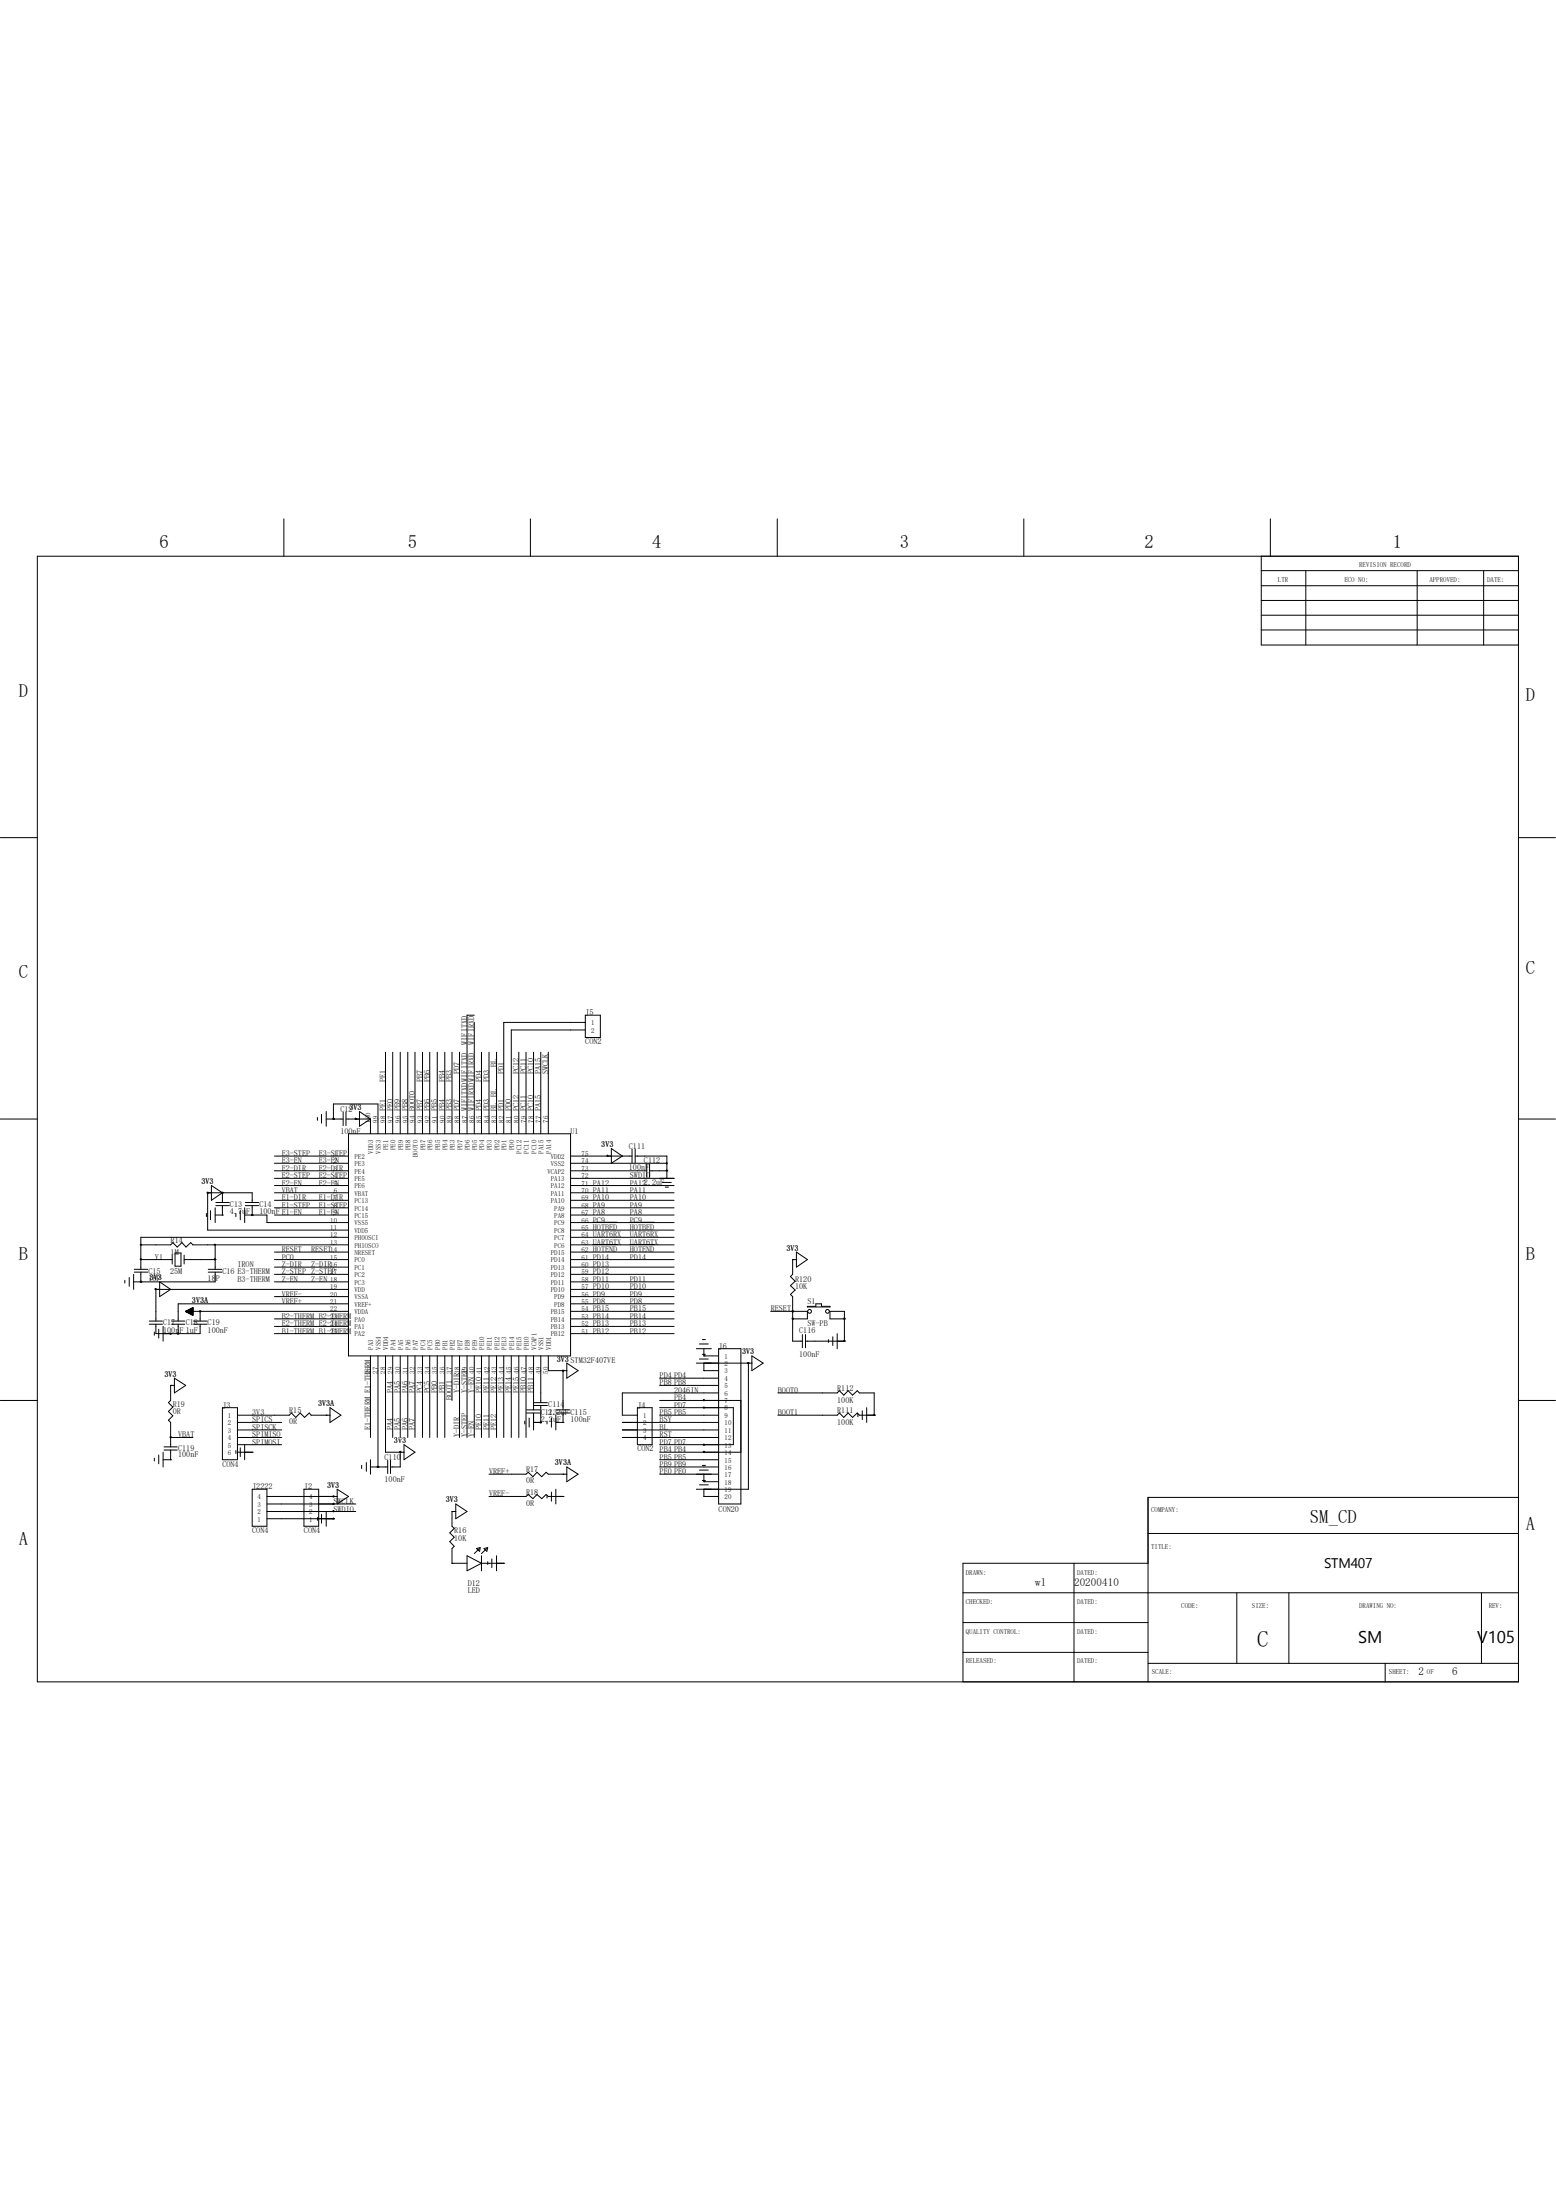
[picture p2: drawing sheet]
<svg xmlns="http://www.w3.org/2000/svg" width="210mm" height="297mm" viewBox="0 0 210 297" stroke-linecap="round" stroke-linejoin="round" font-family="sans-serif">
<g fill="none" stroke="#000" stroke-width=".13">
<path d="M5 75.1h199.9v151.8h-199.9zM38.3 70v5.1M71.6 70v5.1M104.9 70v5.1M138.2 70v5.1M170.2 77h34.7M170.2 79h34.7M170.2 75.1v11.9h34.7M171.4 70v5.1M176.2 77v10M191.3 77v10M200.2 77v10"/>
<path d="M170.2 81h34.7M170.2 83h34.7M170.2 85h34.7M0 113h5M204.9 113h5M64 137h-1v16M64 138v15M79 138h-11v15M79 139h-10v14M79 137h2v3h-2zM0 151h5M28.5 160l1.5 1-1.5 1z"/>
<path d="M37 158h10M37 156h10M37 157h10M37 159h10M37 160h10M42.8 150.8v.4M43.4 150.4v1.2M44 150v2M45 151h.1M45 151v-2h6v4M46.3 151h-2.3M46.3 150.1v1.8"/>
<path d="M46.7 151h3.3M46.7 150.1v1.8M47 153h30v30h-30zM48 151h.1M48.5 150l1.5 1-1.5 1zM50 151v2M52 142v11M53 142v11M54 142v11M55 142v11M56 142v11M57 142v11"/>
<path d="M58 142v11M59 142v11M60 142v11M61 142v11M62 142v11M65 142v11M66 142v11M67 142v11M70 142v11M71 142v11M72 142v11M73 142v11"/>
<path d="M74 142v11M77 159h14M82 156h.1M82.5 155l1.5 1-1.5 1zM85.3 156h-8.3M85.3 155.1v1.8M85.7 156h4.3v3M85.7 155.1v1.8M87.3 158h-10.3M87.3 157.1v1.8M87.7 158h2.3M87.7 157.1v1.8"/>
<path d="M89.4 159.6h1.2M90 158h.1M90 157h-13M91 160h-14M204.9 151h5M16.8 172.8v.3M17.4 172.4v1.2M18 172v2M18.1 171.7h1.8M18.1 171.3h1.8M19 170h.1M19 173h.1"/>
<path d="M19 168h4l.3-.3 .6 .6 .7-.6 .5 .6 .6-.6 .3 .3h21M19 170h4.2M19 171.7v1.3M20.2 178.3h1.7M20.2 178.7h1.7M20.8 179.7v.5M21 174h.1M21 174h26M21 178.7v1.3h6v-1.3M21 174v4.3M21.4 179.4v1.2M21.5 173l1.5 1-1.5 1z"/>
<path d="M22 179v2M23 180h.1M23.2 178.3h1.7M23.2 178.7h1.7M23.2 169.4v1.2M23.6 169.1h.8v1.8h-.8zM24 180h.1M24 178.7v1.3M24.8 170h4.2M24.8 169.4v1.2M25.1 177h.1M25.1 177h21.9"/>
<path d="M25.1 177l.9 .5M25.1 177l.9-.6v1.1M25.1 177h.9M25.1 176.9v.1h.9M25.2 176.9v.1M25.2 176.9v.2h.8M25.3 177.1h.7M25.3 176.8v.3M25.4 176.8v.3M25.4 176.8v.4h.6M25.6 177.2h.4M25.6 176.7v.5"/>
<path d="M25.6 176.7v.6M25.7 177.3h.3M25.7 176.7h.3M25.7 176.6v.7M25.8 176.6v.7M25.9 177.4h.1M25.9 176.5v.9M26 177.5h.1M26 176.5v.9M26 176.6h-.2v.8h.2M26 176.6h-.3v.7h.3M26 176.7h-.5v.5h.5"/>
<path d="M26 176.9h-.9v.1M26 176.8h-.7v.3M26 176.8h-.6v.4M26 176.5h-.1v.9M26 176.5v1M26.1 178.3h1.8M26.1 178.7h1.8M27 177v1.3M27 177h.1M27.9 163.7v.5M28 161h.1M28 161h6v1.3"/>
<path d="M28 161v5h19M28.1 171.7h1.8M28.1 171.3h1.8M28.4 163.4v1.2M29 170h.1M29 171.7v1.3h-11M29 168v3.3M29 164h1M29 163v2M29.1 162.7h1.8M29.1 162.3h1.8M30 161h.1"/>
<path d="M30 164h.1M30 162.7v1.3M30 161v1.3M31.8 163.7v.5M32.4 163.4v1.2M33 164h3v1h11M33 163v2M33.1 162.7h1.8M33.1 162.3h1.8M34 164h.1M34 162.7v1.3M37 178h10"/>
<path d="M37 161h10M37 162h10M37 163h10M37 164h10M37 169h10M37 170h10M37 171h10M37 172h10M37 173h10M37 175h10M37 179h10M37 180h10"/>
<path d="M47 175.9h-23v2.4M47 167h-28v4.3M80 167.9h3.3M80 164.9h3.3M85 167.9h3.3M85 164.9h3.3M89.8 160.2h.4M91 175.9h-14M91 177h-14M91 178h-14M91 161h-14M91 162h-14"/>
<path d="M91 163h-14M91 164h-14M91 165h-14M91 166h-14M91 167h-14M91 168h-14M91 169h-14M91 170h-14M91 171h-14M91 172h-14M91 173h-14M91 174h-14"/>
<path d="M91 175h-14M91 179h-14M91 180h-14M104 177h5v1h-2M107 170v2l-.3 .3 .6 .6-.6 .6 .6 .6-.6 .6 .3 .3v6h1.3M107 170h.5M107 177h.1M107 178h.1M107 170h.1M107.5 169l1.5 1-1.5 1zM109 176.3h1.1v-.4h.8v.4h1.1v.1h-3zM113 180v2"/>
<path d="M114 178h.1M114 178h-2v-1h2v4M0 189h5M20.8 196.8v.3M21.4 196.3v1.2M22 197h1M22 196v2M22.1 195.2h1.8M22.1 195.7h1.8M23 194h.1M23 197h.1M23 186.9h.1"/>
<path d="M23 194h3M23 195.7v1.3M23 186.9h.5M23 186.9v2.1l-.3 .3 .6 .6-.6 .6 .6 .6-.6 .5 .3 .3v3.3M23.5 186l1.6 .9-1.6 1.1zM30 189.9h2v7.1h-2zM31.8 195.7v.4M32 191h7l.3-.3 .6 .6 .6-.6 .6 .6 .6-.6 .3 .3h2.5M32 196h2M32.4 195.4v1.2M33 194.9v2.1M34 196h.1"/>
<path d="M38 191.9h-6M38 193h-6M38 194h-6M38 194.9h-6M44 191h.1M44.5 189.9l1.5 1.1-1.5 .9zM48.8 197.7v.5M49.4 197.4v1.1M50 183v11M50 197v1.9M51 198h.1M51 183v15"/>
<path d="M52 183v13h2.5M52.3 198h-2.3M52.3 197.1v1.7M52.7 197.1v1.7M53 183v11M54 183v11M54 196h.1M54 196v2h-1.3M54.5 194.9l1.5 1.1-1.5 1zM55 183v11M56 183v11M57 183v11"/>
<path d="M58 183v11M59 183v11M60 183v11M61 183v6M62 183v11M63 183v11M64 183v11M65 183v11M66 198.9h5l.3-.2 .6 .6 .6-.6 .6 .6 .6-.6 .3 .2h2.5M66 183v11M67 183v11M68 183v11"/>
<path d="M69 183v11M70 183v11M70.8 191.8v.4M71 183v11M71.1 190.7h1.8M71.1 190.2h1.8M71.4 191.3v1.3M72 183v7.2M72 191.9h1M72 190.7v2.3M72.1 189.7h1.8M72.1 189.3h1.8"/>
<path d="M73 191.9h.1M73 189.7v2.2M73 183v6.3M73.8 191.8v.4M74 183v2h2.5M74.4 191.3v1.3M75 191.9h1M75 191v2M75.1 190.7h1.8M75.1 190.2h1.8M76 185h.1M76 198.9h.1"/>
<path d="M76 191.9h.1M76 185v5.2M76 190.7v1.2M76.5 183.9l1.5 1.1-1.5 1zM76.5 198l1.5 .9-1.5 1zM84 191.9h13M84 193h13M84 194h13M86 189.9h2v5h-2zM89 189h11M89 191h8M89 198h8"/>
<path d="M89 189.9h10v5h-10M89 197h8M89 196h11M89 198.9h8M89 186h8M89 186.9h8M94 182h2M94 183.9h7.5M94.4 183.4h1.2M94.4 198.4h1.2M94.4 181.4h1.2M94.8 182.8h.4"/>
<path d="M94.8 197.7h.4M94.8 199.8h.4M94.8 180.8h.4M95 189.9h.1M95 194.9h.1M95 189h.1M95 196h.1M95 199.9h.1M95 185h.1M95 183h.1M95 183h2M95 185h2"/>
<path d="M95 199.9h2M95 182v1M95 183.9v1.1M95 198.9v1M97 188h-13v3h2M97 182h3v20.9h-3zM101 183.9h.1M101 183.9v17.1h-7M101.5 183l1.5 .9-1.5 1.1zM105 188h8l.3-.3 .6 .6 .6-.6 .6 .6 .6-.6 .3 .3h2v3M105 191h8l.3-.3 .6 .6 .6-.6 .6 .6 .6-.6 .3 .3h2M108.3 180.1v1.8"/>
<path d="M108.7 181h5.3M108.7 180.1v1.8M111.8 180.8v.3M112.4 180.4v1.2M114 181h.1M115.8 190.8v.4M116.4 190.4v1.2M117 189.9v2M118 191h.1M204.9 189h5M34 201h2v5h-2zM36 204.9h9"/>
<path d="M36 201.9h9.5M41 201h2v5h-2zM42.8 204.8v.3M43.4 204.3v1.2M44 204v2M45 202.9h.1M45 204h.1M45 201.9h.1M45 204.9h.1M45.5 201l1.5 .9-1.5 1zM48 204h-12M48 202.9h-12"/>
<path d="M61 210.9h.1M61 204h.1M61 210.9h2M61 204v2l.3 .2-.6 .6 .6 .6-.6 .6 .6 .7-.3 .3v1.9M61 204h.5M61.5 202.9l1.5 1.1-1.5 .9zM63 209.9l2 1-2 1.1zM64.3 209l.5-.2-.1 .5zM64.7 209l-.7 .6M65 210.9h3M65 209.9v2.1M65.3 209l.5-.2-.1 .5z"/>
<path d="M65.7 209l-.7 .6M65.8 210.7v.4M66 201.9h5l.3-.2 .6 .5 .6-.5 .6 .5 .6-.5 .3 .2h2M66.4 210.4v1.1M67 209.9v2.1M68 210.9h.1M73.8 201.8v.3M74.4 201.3v1.3M75 201v1.9M76 201.9h.1M94.4 200.4h1.2M95 201.9h.1"/>
<path d="M95 201.9h2M95 201v.9M130 214.9h74.9M130 218.9h24.9M144.9 210.9v16M154.9 206.9h50M154.9 210.9h-24.9v16M166.9 214.9v9.6M173.9 214.9v9.6M199.9 214.9v9.6M204.9 202.1h-50v24.8M130 223h24.9"/>
<path d="M154.9 224.5h50M186.9 224.5v2.4"/>
<circle cx="109.3" cy="177" r=".25"/>
<circle cx="111.7" cy="177" r=".25"/>
</g>
<g fill="#000" stroke="#000" stroke-width=".13">
<path d="M47.9 150.9h.1v.1z" fill-rule="evenodd"/>
<path d="M81.9 155.9h.1v.1z" fill-rule="evenodd"/>
<path d="M89.9 157.9h.1v.1z" fill-rule="evenodd"/>
<path d="M89.9 156.9h.1v.2z" fill-rule="evenodd"/>
<path d="M18.9 167.9l.2 .1h-.1z" fill-rule="evenodd"/>
<path d="M28.9 167.9l.2 .1h-.1z" fill-rule="evenodd"/>
<path d="M34 163.9h.1l-.1 .1z" fill-rule="evenodd"/>
<path d="M50.9 197.9h.2l-.1 .1z" fill-rule="evenodd"/>
<path d="M94.9 189.9h.2l-.1 .1z" fill-rule="evenodd"/>
<path d="M117.9 190.9h.2l-.1 .1z" fill-rule="evenodd"/>
<path d="M44.9 204.9h.2l-.1 .1z" fill-rule="evenodd"/>
<circle cx="45" cy="151" r=".08"/>
<circle cx="19" cy="172.9" r=".08"/>
<circle cx="19" cy="169.9" r=".08"/>
<circle cx="21" cy="173.9" r=".08"/>
<circle cx="23" cy="180" r=".08"/>
<circle cx="24" cy="180" r=".08"/>
<circle cx="27" cy="177" r=".08"/>
<circle cx="28" cy="161" r=".08"/>
<circle cx="29" cy="169.9" r=".08"/>
<circle cx="30" cy="161" r=".08"/>
<circle cx="107" cy="177.9" r=".08"/>
<circle cx="107" cy="177" r=".08"/>
<circle cx="114" cy="177.9" r=".08"/>
<circle cx="23" cy="193.9" r=".08"/>
<circle cx="54" cy="195.9" r=".08"/>
<circle cx="73" cy="191.9" r=".08"/>
<circle cx="76" cy="185" r=".08"/>
<circle cx="95" cy="188.9" r=".08"/>
<circle cx="95" cy="194.9" r=".08"/>
<circle cx="95" cy="195.9" r=".08"/>
<circle cx="101" cy="183.9" r=".08"/>
<circle cx="114" cy="180.9" r=".08"/>
<circle cx="45" cy="203.9" r=".08"/>
<circle cx="45" cy="202.9" r=".08"/>
<circle cx="45" cy="201.9" r=".08"/>
</g>
<text font-size="3" x="169.7" y="222.3">C</text>
<g font-size="2.5">
<text x="21.5" y="74">6</text>
<text x="55" y="74">5</text>
<text x="88" y="74">4</text>
<text x="121.5" y="74">3</text>
<text x="154.5" y="74">2</text>
<text x="188" y="74">1</text>
<text x="2.5" y="94">D</text>
<text x="205.9" y="94.5">D</text>
<text x="2.5" y="132">C</text>
<text x="205.9" y="131.5">C</text>
<text x="2.5" y="170">B</text>
<text x="205.9" y="170">B</text>
<text x="2.5" y="208.5">A</text>
<text x="176.8" y="205.5">SM_CD</text>
<text x="205.9" y="206.5">A</text>
</g>
<g font-size="2.3">
<text x="183.3" y="221.7">SM</text>
<text x="199.4" y="221.7">V105</text>
</g>
<text font-size="1.9" x="178.7" y="211.6">STM407</text>
<g font-size="1.5">
<text x="139.7" y="214.1">wl</text>
<text x="145" y="214.1">20200410</text>
<text x="191.4" y="226.1">2</text>
<text x="196" y="226.1">6</text>
</g>
<g font-size="1.1">
<text x="79" y="137">J5</text>
<text x="63" y="141" transform="rotate(-90 63 141)">WIFITXD</text>
<text x="64" y="141" transform="rotate(-90 64 141)">WIFIRXD</text>
<text x="67" y="144" transform="rotate(-90 67 144)">BL</text>
<text x="79" y="140.9">CON2</text>
<text x="45.9" y="150">C123V3</text>
<text x="47.2" y="149.8">3V3</text>
<text x="52" y="150" transform="rotate(-90 52 150)">PE1</text>
<text x="52" y="146" transform="rotate(-90 52 146)">PE1</text>
<text x="53" y="150" transform="rotate(-90 53 150)">PE0</text>
<text x="54" y="150" transform="rotate(-90 54 150)">PB9</text>
<text x="55" y="150" transform="rotate(-90 55 150)">PB8</text>
<text x="56" y="150" transform="rotate(-90 56 150)">BOOT0</text>
<text x="57" y="150" transform="rotate(-90 57 150)">PB7</text>
<text x="57" y="146" transform="rotate(-90 57 146)">PB7</text>
<text x="58" y="150" transform="rotate(-90 58 150)">PB6</text>
<text x="58" y="146" transform="rotate(-90 58 146)">PB6</text>
<text x="59" y="150" transform="rotate(-90 59 150)">PB5</text>
<text x="60" y="150" transform="rotate(-90 60 150)">PB4</text>
<text x="60" y="146" transform="rotate(-90 60 146)">PB4</text>
<text x="61" y="150" transform="rotate(-90 61 150)">PB3</text>
<text x="61" y="146" transform="rotate(-90 61 146)">PB3</text>
<text x="62" y="150" transform="rotate(-90 62 150)">PD7</text>
<text x="62" y="145" transform="rotate(-90 62 145)">PD7</text>
<text x="63" y="150" transform="rotate(-90 63 150)">WIFITXDWIFITXD</text>
<text x="64" y="150" transform="rotate(-90 64 150)">WIFIRXDWIFIRXD</text>
<text x="65" y="150" transform="rotate(-90 65 150)">PD4</text>
<text x="65" y="146" transform="rotate(-90 65 146)">PD4</text>
<text x="66" y="150" transform="rotate(-90 66 150)">PD3</text>
<text x="66" y="146" transform="rotate(-90 66 146)">PD3</text>
<text x="67" y="150" transform="rotate(-90 67 150)">BL</text>
<text x="67" y="148" transform="rotate(-90 67 148)">BL</text>
<text x="68" y="150" transform="rotate(-90 68 150)">PD1</text>
<text x="68" y="145" transform="rotate(-90 68 145)">PD1</text>
<text x="69" y="150" transform="rotate(-90 69 150)">PD0</text>
<text x="70" y="150" transform="rotate(-90 70 150)">PC12</text>
<text x="70" y="145" transform="rotate(-90 70 145)">PC12</text>
<text x="71" y="150" transform="rotate(-90 71 150)">PC11</text>
<text x="71" y="145" transform="rotate(-90 71 145)">PC11</text>
<text x="72" y="150" transform="rotate(-90 72 150)">PC10</text>
<text x="72" y="145" transform="rotate(-90 72 145)">PC10</text>
<text x="73" y="150" transform="rotate(-90 73 150)">PA15</text>
<text x="73" y="145" transform="rotate(-90 73 145)">PA15</text>
<text x="74" y="145" transform="rotate(-90 74 145)">SWCLK</text>
<text x="38" y="156">E3-STEP</text>
<text x="43" y="156">E3-STEP</text>
<text x="45.9" y="153">100nF</text>
<text x="77" y="153">U1</text>
<text x="81.2" y="154.8">3V3</text>
<text x="84.9" y="155">C111</text>
<text x="27.2" y="159.8">3V3</text>
<text x="38" y="157">E3-EN</text>
<text x="38" y="158">E2-DIR</text>
<text x="38" y="159">E2-STEP</text>
<text x="38" y="160">E2-EN</text>
<text x="38" y="162">E1-DIR</text>
<text x="38" y="161">VBAT</text>
<text x="43" y="157">E3-EN</text>
<text x="43" y="158">E2-DIR</text>
<text x="43" y="159">E2-STEP</text>
<text x="43" y="160">E2-EN</text>
<text x="43" y="162">E1-DIR</text>
<text x="80" y="162">PA10</text>
<text x="80" y="161">PA11</text>
<text x="80" y="160">PA12</text>
<text x="84.9" y="157.9">100nF</text>
<text x="85" y="162">PA10</text>
<text x="85" y="161">PA11</text>
<text x="85" y="160">PA122.2uF</text>
<text x="85" y="159">SWDIO</text>
<text x="86.9" y="157">C112</text>
<text x="23" y="167.7">R14</text>
<text x="31" y="162.9">C13</text>
<text x="31" y="163.9">4.7uF</text>
<text x="35" y="162.9">C14</text>
<text x="35" y="163.9">100nF E1-EN</text>
<text x="38" y="163">E1-STEP</text>
<text x="43" y="163">E1-STEP</text>
<text x="43" y="164">E1-EN</text>
<text x="80" y="168">UART6TX</text>
<text x="80" y="167">UART6RX</text>
<text x="80" y="166">HOTBED</text>
<text x="80" y="165">PC9</text>
<text x="80" y="164">PA8</text>
<text x="80" y="163">PA9</text>
<text x="85" y="168">UART6TX</text>
<text x="85" y="167">UART6RX</text>
<text x="85" y="166">HOTBED</text>
<text x="85" y="165">PC9</text>
<text x="85" y="164">PA8</text>
<text x="85" y="163">PA9</text>
<text x="20" y="171.9">C15</text>
<text x="20" y="172.9">18P</text>
<text x="20.2" y="172.8">3V3</text>
<text x="20.9" y="170">Y1</text>
<text x="22.9" y="172">25M</text>
<text x="23" y="169.3">1M</text>
<text x="28" y="172.9">18P</text>
<text x="30" y="171.9">C16 E3-THERM</text>
<text x="32" y="173">B3-THERM</text>
<text x="32" y="171">IRON</text>
<text x="38" y="169">RESET</text>
<text x="38" y="170">PC0</text>
<text x="38" y="171">Z-DIR</text>
<text x="38" y="172">Z-STEP Z-STEP</text>
<text x="38" y="173">Z-EN</text>
<text x="42" y="169">RESET</text>
<text x="42" y="171">Z-DIR</text>
<text x="42" y="173">Z-EN</text>
<text x="80" y="174">PD10</text>
<text x="80" y="173">PD11</text>
<text x="80" y="172">PD12</text>
<text x="80" y="171">PD13</text>
<text x="80" y="170">PD14</text>
<text x="80" y="169">HOTEND</text>
<text x="85" y="174">PD10</text>
<text x="85" y="173">PD11</text>
<text x="85" y="170">PD14</text>
<text x="85" y="169">HOTEND</text>
<text x="106.1" y="168.8">3V3</text>
<text x="107.3" y="173">R120</text>
<text x="107.3" y="174">10K</text>
<text x="22" y="178.9">C17</text>
<text x="22" y="179.9">100nF 1uF</text>
<text x="25.1" y="178.9">C18</text>
<text x="25.9" y="175.8">3V3A</text>
<text x="28" y="178.9">C19</text>
<text x="28" y="179.9">100nF</text>
<text x="38" y="178">B2-THERM B2-THERM</text>
<text x="38" y="179">E2-THERM E2-THERM</text>
<text x="38" y="180">B1-THERM B1-THERM</text>
<text x="38" y="175.9">VREF+</text>
<text x="38" y="175">VREF-</text>
<text x="80" y="180">PB12</text>
<text x="80" y="179">PB13</text>
<text x="80" y="178">PB14</text>
<text x="80" y="177">PB15</text>
<text x="80" y="175.9">PD8</text>
<text x="80" y="175">PD9</text>
<text x="85" y="180">PB12</text>
<text x="85" y="179">PB13</text>
<text x="85" y="178">PB14</text>
<text x="85" y="177">PB15</text>
<text x="85" y="175.9">PD8</text>
<text x="85" y="175">PD9</text>
<text x="104" y="177">RESET</text>
<text x="107.9" y="179.9">C116</text>
<text x="109" y="175.9">S1</text>
<text x="109" y="179">SW-PB</text>
<text x="22.2" y="185.8">3V3</text>
<text x="75.1" y="183.8">3V3 STM32F407VE</text>
<text x="75.1" y="183.8">3V3</text>
<text x="89" y="186">PD4 PD4</text>
<text x="97" y="182">J6</text>
<text x="100.2" y="182.8">3V3</text>
<text x="107.9" y="183">100nF</text>
<text x="23.3" y="189.9">R19</text>
<text x="23.3" y="190.8">0R</text>
<text x="30" y="189.9">J3</text>
<text x="34" y="191.9">SPICS</text>
<text x="34" y="191">3V3</text>
<text x="39" y="190.7">R15</text>
<text x="42.9" y="189.7">3V3A</text>
<text x="53" y="188" transform="rotate(-90 53 188)">PA4</text>
<text x="54" y="188" transform="rotate(-90 54 188)">PA5</text>
<text x="55" y="188" transform="rotate(-90 55 188)">PA6</text>
<text x="56" y="188" transform="rotate(-90 56 188)">PA7</text>
<text x="57" y="188" transform="rotate(-90 57 188)">PC4</text>
<text x="58" y="188" transform="rotate(-90 58 188)">PC5</text>
<text x="59" y="188" transform="rotate(-90 59 188)">PB0</text>
<text x="60" y="188" transform="rotate(-90 60 188)">PB1</text>
<text x="61" y="189" transform="rotate(-90 61 189)">BOOT1</text>
<text x="62" y="188" transform="rotate(-90 62 188)">Y-DIR</text>
<text x="63" y="188" transform="rotate(-90 63 188)">Y-STEP</text>
<text x="64" y="188" transform="rotate(-90 64 188)">Y-EN</text>
<text x="65" y="188" transform="rotate(-90 65 188)">PE10</text>
<text x="66" y="188" transform="rotate(-90 66 188)">PE11</text>
<text x="67" y="188" transform="rotate(-90 67 188)">PE12</text>
<text x="68" y="188" transform="rotate(-90 68 188)">PE13</text>
<text x="69" y="188" transform="rotate(-90 69 188)">PE14</text>
<text x="70" y="188" transform="rotate(-90 70 188)">PE15</text>
<text x="71" y="188" transform="rotate(-90 71 188)">PB10</text>
<text x="72" y="188" transform="rotate(-90 72 188)">PB11</text>
<text x="73" y="190.9">C113</text>
<text x="73" y="191.9">2.2uF</text>
<text x="74" y="189.9">C114</text>
<text x="74" y="190.9">2.2uF C115</text>
<text x="77" y="191.9">100nF</text>
<text x="86" y="189.9">J4</text>
<text x="89" y="191">PB5 PB5</text>
<text x="89" y="186.9">PB8 PB8</text>
<text x="89" y="191.9">BSY</text>
<text x="91" y="189.9">PD7</text>
<text x="91" y="189">PB4</text>
<text x="91" y="188">2046IN</text>
<text x="105" y="188">BOOT0</text>
<text x="105" y="191">BOOT1</text>
<text x="113" y="187.7">R112</text>
<text x="113" y="189.3">100K</text>
<text x="113" y="190.7">R111</text>
<text x="24" y="195.7">C119</text>
<text x="24" y="196.6">100nF</text>
<text x="24" y="194">VBAT</text>
<text x="30" y="198">CON4</text>
<text x="34" y="194.9">SPIMOSI</text>
<text x="34" y="194">SPIMISO</text>
<text x="34" y="193">SPISCK</text>
<text x="39" y="192.2">0R</text>
<text x="50" y="193" transform="rotate(-90 50 193)">E1-THERM E1-THERM</text>
<text x="51.9" y="197">C110</text>
<text x="53" y="193" transform="rotate(-90 53 193)">PA4</text>
<text x="53.2" y="194.7">3v3</text>
<text x="53.2" y="194.7">3V3</text>
<text x="54" y="193" transform="rotate(-90 54 193)">PA5</text>
<text x="55" y="193" transform="rotate(-90 55 193)">PA6</text>
<text x="56" y="193" transform="rotate(-90 56 193)">PA7</text>
<text x="62" y="194" transform="rotate(-90 62 194)">Y-DIR</text>
<text x="63" y="194" transform="rotate(-90 63 194)">Y-STEP</text>
<text x="64" y="194" transform="rotate(-90 64 194)">Y-EN</text>
<text x="65" y="193" transform="rotate(-90 65 193)">PE10</text>
<text x="66" y="193" transform="rotate(-90 66 193)">PE11</text>
<text x="67" y="193" transform="rotate(-90 67 193)">PE12</text>
<text x="74.9" y="197.7">3V3A</text>
<text x="86" y="195.8">CON2</text>
<text x="89" y="194.9">PD7 PD7</text>
<text x="89" y="198">PB9 PB9</text>
<text x="89" y="194">RST</text>
<text x="89" y="196">PB4 PB4</text>
<text x="89" y="193">BL</text>
<text x="89" y="197">PB5 PB5</text>
<text x="113" y="192.3">100K</text>
<text x="34" y="201">J2222</text>
<text x="41" y="201">J2</text>
<text x="44.2" y="200.7">3V3</text>
<text x="45" y="202.9">SWCLK</text>
<text x="45" y="204">SWDIO</text>
<text x="51.9" y="199.9">100nF</text>
<text x="60.2" y="202.7">3V3</text>
<text x="66" y="198.9">VREF+</text>
<text x="66" y="201.9">VREF-</text>
<text x="71" y="198.7">R17</text>
<text x="71" y="200.2">0R</text>
<text x="71" y="201.7">R18</text>
<text x="71" y="203.2">0R</text>
<text x="89" y="198.9">PE0 PE0</text>
<text x="97" y="204">CON20</text>
<text x="34" y="206.9">CON4</text>
<text x="41" y="206.9">CON4</text>
<text x="61.3" y="206.9">R16</text>
<text x="61.3" y="207.9">10K</text>
<text x="63.1" y="214">D12</text>
<text x="63.1" y="214.9">LED</text>
</g>
<g font-size=".9">
<text x="183.4" y="76.5">REVISION RECORD</text>
<text x="172.5" y="78.5">LTR</text>
<text x="181.4" y="78.5">ECO NO:</text>
<text x="192.9" y="78.5">APPROVED:</text>
<text x="200.7" y="78.5">DATE:</text>
<text x="79.8" y="138.3">1</text>
<text x="79.8" y="139.4">2</text>
<text x="45" y="156">1</text>
<text x="50" y="151.5" transform="rotate(-90 50 151.5)">100</text>
<text x="50.4" y="155.7" transform="rotate(-90 50.4 155.7)">VDD3</text>
<text x="51" y="151.5" transform="rotate(-90 51 151.5)">99</text>
<text x="51.4" y="155.7" transform="rotate(-90 51.4 155.7)">VSS3</text>
<text x="52" y="151.5" transform="rotate(-90 52 151.5)">98</text>
<text x="52.4" y="155.2" transform="rotate(-90 52.4 155.2)">PE1</text>
<text x="53" y="151.5" transform="rotate(-90 53 151.5)">97</text>
<text x="53.4" y="155.2" transform="rotate(-90 53.4 155.2)">PE0</text>
<text x="54" y="151.5" transform="rotate(-90 54 151.5)">96</text>
<text x="54.4" y="155.2" transform="rotate(-90 54.4 155.2)">PB9</text>
<text x="55" y="151.5" transform="rotate(-90 55 151.5)">95</text>
<text x="55.4" y="155.2" transform="rotate(-90 55.4 155.2)">PB8</text>
<text x="56" y="151.5" transform="rotate(-90 56 151.5)">94</text>
<text x="57" y="151.5" transform="rotate(-90 57 151.5)">93</text>
<text x="57.4" y="155.2" transform="rotate(-90 57.4 155.2)">PB7</text>
<text x="58" y="151.5" transform="rotate(-90 58 151.5)">92</text>
<text x="58.4" y="155.2" transform="rotate(-90 58.4 155.2)">PB6</text>
<text x="59" y="151.5" transform="rotate(-90 59 151.5)">91</text>
<text x="59.4" y="155.2" transform="rotate(-90 59.4 155.2)">PB5</text>
<text x="60" y="151.5" transform="rotate(-90 60 151.5)">90</text>
<text x="60.4" y="155.2" transform="rotate(-90 60.4 155.2)">PB4</text>
<text x="61" y="151.5" transform="rotate(-90 61 151.5)">89</text>
<text x="61.4" y="155.2" transform="rotate(-90 61.4 155.2)">PB3</text>
<text x="62" y="151.5" transform="rotate(-90 62 151.5)">88</text>
<text x="62.4" y="155.2" transform="rotate(-90 62.4 155.2)">PD7</text>
<text x="63" y="151.5" transform="rotate(-90 63 151.5)">87</text>
<text x="63.4" y="155.2" transform="rotate(-90 63.4 155.2)">PD6</text>
<text x="64" y="151.5" transform="rotate(-90 64 151.5)">86</text>
<text x="64.4" y="155.2" transform="rotate(-90 64.4 155.2)">PD5</text>
<text x="65" y="151.5" transform="rotate(-90 65 151.5)">85</text>
<text x="65.4" y="155.2" transform="rotate(-90 65.4 155.2)">PD4</text>
<text x="66" y="151.5" transform="rotate(-90 66 151.5)">84</text>
<text x="66.4" y="155.2" transform="rotate(-90 66.4 155.2)">PD3</text>
<text x="67" y="151.5" transform="rotate(-90 67 151.5)">83</text>
<text x="67.4" y="155.2" transform="rotate(-90 67.4 155.2)">PD2</text>
<text x="68" y="151.5" transform="rotate(-90 68 151.5)">82</text>
<text x="68.4" y="155.2" transform="rotate(-90 68.4 155.2)">PD1</text>
<text x="69" y="151.5" transform="rotate(-90 69 151.5)">81</text>
<text x="69.4" y="155.2" transform="rotate(-90 69.4 155.2)">PD0</text>
<text x="70" y="151.5" transform="rotate(-90 70 151.5)">80</text>
<text x="70.4" y="155.7" transform="rotate(-90 70.4 155.7)">PC12</text>
<text x="71" y="151.5" transform="rotate(-90 71 151.5)">79</text>
<text x="71.4" y="155.7" transform="rotate(-90 71.4 155.7)">PC11</text>
<text x="72" y="151.5" transform="rotate(-90 72 151.5)">78</text>
<text x="72.4" y="155.7" transform="rotate(-90 72.4 155.7)">PC10</text>
<text x="73" y="151.5" transform="rotate(-90 73 151.5)">77</text>
<text x="73.4" y="155.7" transform="rotate(-90 73.4 155.7)">PA15</text>
<text x="74" y="151.5" transform="rotate(-90 74 151.5)">76</text>
<text x="74.4" y="155.7" transform="rotate(-90 74.4 155.7)">PA14</text>
<text x="78.5" y="156">75</text>
<text x="45" y="157">2</text>
<text x="45" y="158">3</text>
<text x="45" y="159">4</text>
<text x="45" y="160">5</text>
<text x="45" y="161">6</text>
<text x="45" y="162">7</text>
<text x="47.8" y="156.4">PE2</text>
<text x="47.8" y="157.4">PE3</text>
<text x="47.8" y="158.4">PE4</text>
<text x="47.8" y="159.4">PE5</text>
<text x="47.8" y="160.4">PE6</text>
<text x="47.8" y="161.3">VBAT</text>
<text x="56.4" y="156.1" transform="rotate(-90 56.4 156.1)">BOOT0</text>
<text x="73.9" y="158.4">VCAP2</text>
<text x="74.3" y="161.3">PA11</text>
<text x="74.3" y="160.4">PA12</text>
<text x="74.3" y="159.4">PA13</text>
<text x="74.3" y="157.4">VSS2</text>
<text x="74.3" y="156.4">VDD2</text>
<text x="78.5" y="162">69</text>
<text x="78.5" y="161">70</text>
<text x="78.5" y="160">71</text>
<text x="78.5" y="159">72</text>
<text x="78.5" y="158">73</text>
<text x="78.5" y="157">74</text>
<text x="44.6" y="165">10</text>
<text x="44.6" y="166">11</text>
<text x="44.6" y="167">12</text>
<text x="44.6" y="168">13</text>
<text x="45" y="163">8</text>
<text x="45" y="164">9</text>
<text x="47.8" y="162.3">PC13</text>
<text x="47.8" y="163.4">PC14</text>
<text x="47.8" y="164.3">PC15</text>
<text x="47.8" y="165.4">VSS5</text>
<text x="47.8" y="166.4">VDD5</text>
<text x="47.8" y="167.3">PH0OSCI</text>
<text x="74.3" y="162.3">PA10</text>
<text x="74.8" y="167.3">PC7</text>
<text x="74.8" y="166.4">PC8</text>
<text x="74.8" y="165.4">PC9</text>
<text x="74.8" y="164.3">PA8</text>
<text x="74.8" y="163.4">PA9</text>
<text x="78.5" y="168">63</text>
<text x="78.5" y="167">64</text>
<text x="78.5" y="166">65</text>
<text x="78.5" y="165">66</text>
<text x="78.5" y="164">67</text>
<text x="78.5" y="163">68</text>
<text x="44.6" y="169">14</text>
<text x="44.6" y="170">15</text>
<text x="44.6" y="171">16</text>
<text x="44.6" y="172">17</text>
<text x="44.6" y="173">18</text>
<text x="44.6" y="174">19</text>
<text x="47.8" y="168.4">PH1OSCO</text>
<text x="47.8" y="169.3">NRESET</text>
<text x="47.8" y="170.3">PC0</text>
<text x="47.8" y="171.4">PC1</text>
<text x="47.8" y="172.3">PC2</text>
<text x="47.8" y="173.4">PC3</text>
<text x="74.3" y="173.4">PD11</text>
<text x="74.3" y="172.3">PD12</text>
<text x="74.3" y="171.4">PD13</text>
<text x="74.3" y="170.3">PD14</text>
<text x="74.3" y="169.3">PD15</text>
<text x="74.8" y="168.4">PC6</text>
<text x="78.5" y="174">57</text>
<text x="78.5" y="173">58</text>
<text x="78.5" y="172">59</text>
<text x="78.5" y="171">60</text>
<text x="78.5" y="170">61</text>
<text x="78.5" y="169">62</text>
<text x="44.6" y="175">20</text>
<text x="44.6" y="175.9">21</text>
<text x="44.6" y="177">22</text>
<text x="44.6" y="178">23</text>
<text x="44.6" y="179">24</text>
<text x="44.6" y="180">25</text>
<text x="47.8" y="174.4">VDD</text>
<text x="47.8" y="175.3">VSSA</text>
<text x="47.8" y="176.3">VREF+</text>
<text x="47.8" y="177.3">VDDA</text>
<text x="47.8" y="178.3">PA0</text>
<text x="47.8" y="179.4">PA1</text>
<text x="74.3" y="178.3">PB14</text>
<text x="74.3" y="179.4">PB13</text>
<text x="74.3" y="177.3">PB15</text>
<text x="74.3" y="174.4">PD10</text>
<text x="74.8" y="176.3">PD8</text>
<text x="74.8" y="175.3">PD9</text>
<text x="78.5" y="180">51</text>
<text x="78.5" y="178">53</text>
<text x="78.5" y="179">52</text>
<text x="78.5" y="177">54</text>
<text x="78.5" y="175.9">55</text>
<text x="78.5" y="175">56</text>
<text x="47.8" y="180.3">PA2</text>
<text x="50" y="185.4" transform="rotate(-90 50 185.4)">26</text>
<text x="50.4" y="182.2" transform="rotate(-90 50.4 182.2)">PA3</text>
<text x="51" y="185.4" transform="rotate(-90 51 185.4)">27</text>
<text x="51.4" y="182.2" transform="rotate(-90 51.4 182.2)">VSS4</text>
<text x="52" y="185.4" transform="rotate(-90 52 185.4)">28</text>
<text x="52.4" y="182.2" transform="rotate(-90 52.4 182.2)">VDD4</text>
<text x="53" y="185.4" transform="rotate(-90 53 185.4)">29</text>
<text x="53.4" y="182.2" transform="rotate(-90 53.4 182.2)">PA4</text>
<text x="54" y="185.4" transform="rotate(-90 54 185.4)">30</text>
<text x="54.4" y="182.2" transform="rotate(-90 54.4 182.2)">PA5</text>
<text x="55" y="185.4" transform="rotate(-90 55 185.4)">31</text>
<text x="55.4" y="182.2" transform="rotate(-90 55.4 182.2)">PA6</text>
<text x="56" y="185.4" transform="rotate(-90 56 185.4)">32</text>
<text x="56.4" y="182.2" transform="rotate(-90 56.4 182.2)">PA7</text>
<text x="57" y="185.4" transform="rotate(-90 57 185.4)">33</text>
<text x="57.4" y="182.2" transform="rotate(-90 57.4 182.2)">PC4</text>
<text x="58" y="185.4" transform="rotate(-90 58 185.4)">34</text>
<text x="58.4" y="182.2" transform="rotate(-90 58.4 182.2)">PC5</text>
<text x="59" y="185.4" transform="rotate(-90 59 185.4)">35</text>
<text x="59.4" y="182.2" transform="rotate(-90 59.4 182.2)">PB0</text>
<text x="60" y="185.4" transform="rotate(-90 60 185.4)">36</text>
<text x="60.4" y="182.2" transform="rotate(-90 60.4 182.2)">PB1</text>
<text x="61" y="185.4" transform="rotate(-90 61 185.4)">37</text>
<text x="61.4" y="182.2" transform="rotate(-90 61.4 182.2)">PB2</text>
<text x="62" y="185.4" transform="rotate(-90 62 185.4)">38</text>
<text x="62.4" y="182.2" transform="rotate(-90 62.4 182.2)">PE7</text>
<text x="63" y="185.4" transform="rotate(-90 63 185.4)">39</text>
<text x="63.4" y="182.2" transform="rotate(-90 63.4 182.2)">PE8</text>
<text x="64" y="185.4" transform="rotate(-90 64 185.4)">40</text>
<text x="64.4" y="182.2" transform="rotate(-90 64.4 182.2)">PE9</text>
<text x="65" y="185.4" transform="rotate(-90 65 185.4)">41</text>
<text x="65.4" y="182.2" transform="rotate(-90 65.4 182.2)">PE10</text>
<text x="66" y="185.4" transform="rotate(-90 66 185.4)">42</text>
<text x="66.4" y="182.2" transform="rotate(-90 66.4 182.2)">PE11</text>
<text x="67" y="185.4" transform="rotate(-90 67 185.4)">43</text>
<text x="67.4" y="182.2" transform="rotate(-90 67.4 182.2)">PE12</text>
<text x="68" y="185.4" transform="rotate(-90 68 185.4)">44</text>
<text x="68.4" y="182.2" transform="rotate(-90 68.4 182.2)">PE13</text>
<text x="69" y="185.4" transform="rotate(-90 69 185.4)">45</text>
<text x="69.4" y="182.2" transform="rotate(-90 69.4 182.2)">PE14</text>
<text x="70" y="185.4" transform="rotate(-90 70 185.4)">46</text>
<text x="70.4" y="182.2" transform="rotate(-90 70.4 182.2)">PE15</text>
<text x="71" y="185.4" transform="rotate(-90 71 185.4)">47</text>
<text x="71.4" y="182.2" transform="rotate(-90 71.4 182.2)">PB10</text>
<text x="72" y="185.4" transform="rotate(-90 72 185.4)">48</text>
<text x="72.4" y="182.2" transform="rotate(-90 72.4 182.2)">VCAP1</text>
<text x="73" y="185.4" transform="rotate(-90 73 185.4)">49</text>
<text x="73.4" y="182.2" transform="rotate(-90 73.4 182.2)">VSS1</text>
<text x="74" y="185.4" transform="rotate(-90 74 185.4)">50</text>
<text x="74.3" y="180.3">PB12</text>
<text x="74.4" y="182.2" transform="rotate(-90 74.4 182.2)">VDD1</text>
<text x="97.8" y="183.3">1</text>
<text x="97.8" y="184.3">2</text>
<text x="97.8" y="185.3">3</text>
<text x="30.7" y="191.3">1</text>
<text x="86.8" y="191.3">1</text>
<text x="97.8" y="186.4">4</text>
<text x="97.8" y="187.3">5</text>
<text x="97.8" y="188.3">6</text>
<text x="97.8" y="189.4">7</text>
<text x="97.8" y="190.3">8</text>
<text x="97.8" y="191.3">9</text>
<text x="30.7" y="192.3">2</text>
<text x="30.7" y="193.3">3</text>
<text x="30.7" y="194.4">4</text>
<text x="30.7" y="195.3">5</text>
<text x="30.7" y="196.3">6</text>
<text x="86.8" y="192.3">2</text>
<text x="86.8" y="193.3">3</text>
<text x="86.8" y="194.4">4</text>
<text x="97.8" y="192.3">10</text>
<text x="97.8" y="193.3">11</text>
<text x="97.8" y="194.4">12</text>
<text x="97.8" y="195.3">13</text>
<text x="97.8" y="196.3">14</text>
<text x="97.8" y="197.4">15</text>
<text x="34.8" y="203.3">3</text>
<text x="34.8" y="202.3">4</text>
<text x="41.7" y="203.3">3</text>
<text x="41.7" y="202.3">4</text>
<text x="97.8" y="198.3">16</text>
<text x="97.8" y="199.3">17</text>
<text x="97.8" y="200.3">18</text>
<text x="97.8" y="201.3">19</text>
<text x="97.8" y="202.3">20</text>
<text x="155.4" y="204">COMPANY:</text>
<text x="34.8" y="205.3">1</text>
<text x="34.8" y="204.3">2</text>
<text x="41.7" y="205.3">1</text>
<text x="41.7" y="204.3">2</text>
<text x="155.4" y="209">TITLE:</text>
<text x="130.3" y="212.5">DRAWN:</text>
<text x="145.4" y="212.5">DATED:</text>
<text x="130.3" y="220.4">QUALITY CONTROL:</text>
<text x="130.3" y="216.4">CHECKED:</text>
<text x="145.4" y="220.4">DATED:</text>
<text x="145.4" y="216.4">DATED:</text>
<text x="159.4" y="217">CODE:</text>
<text x="169" y="217">SIZE:</text>
<text x="183.4" y="217">DRAWING NO:</text>
<text x="200.9" y="217">REV:</text>
<text x="130.3" y="224.5">RELEASED:</text>
<text x="145.4" y="224.5">DATED:</text>
<text x="155.5" y="225.9">SCALE:</text>
<text x="187.5" y="225.9">SHEET:</text>
<text x="192.6" y="225.9">OF</text>
</g>
</svg>
